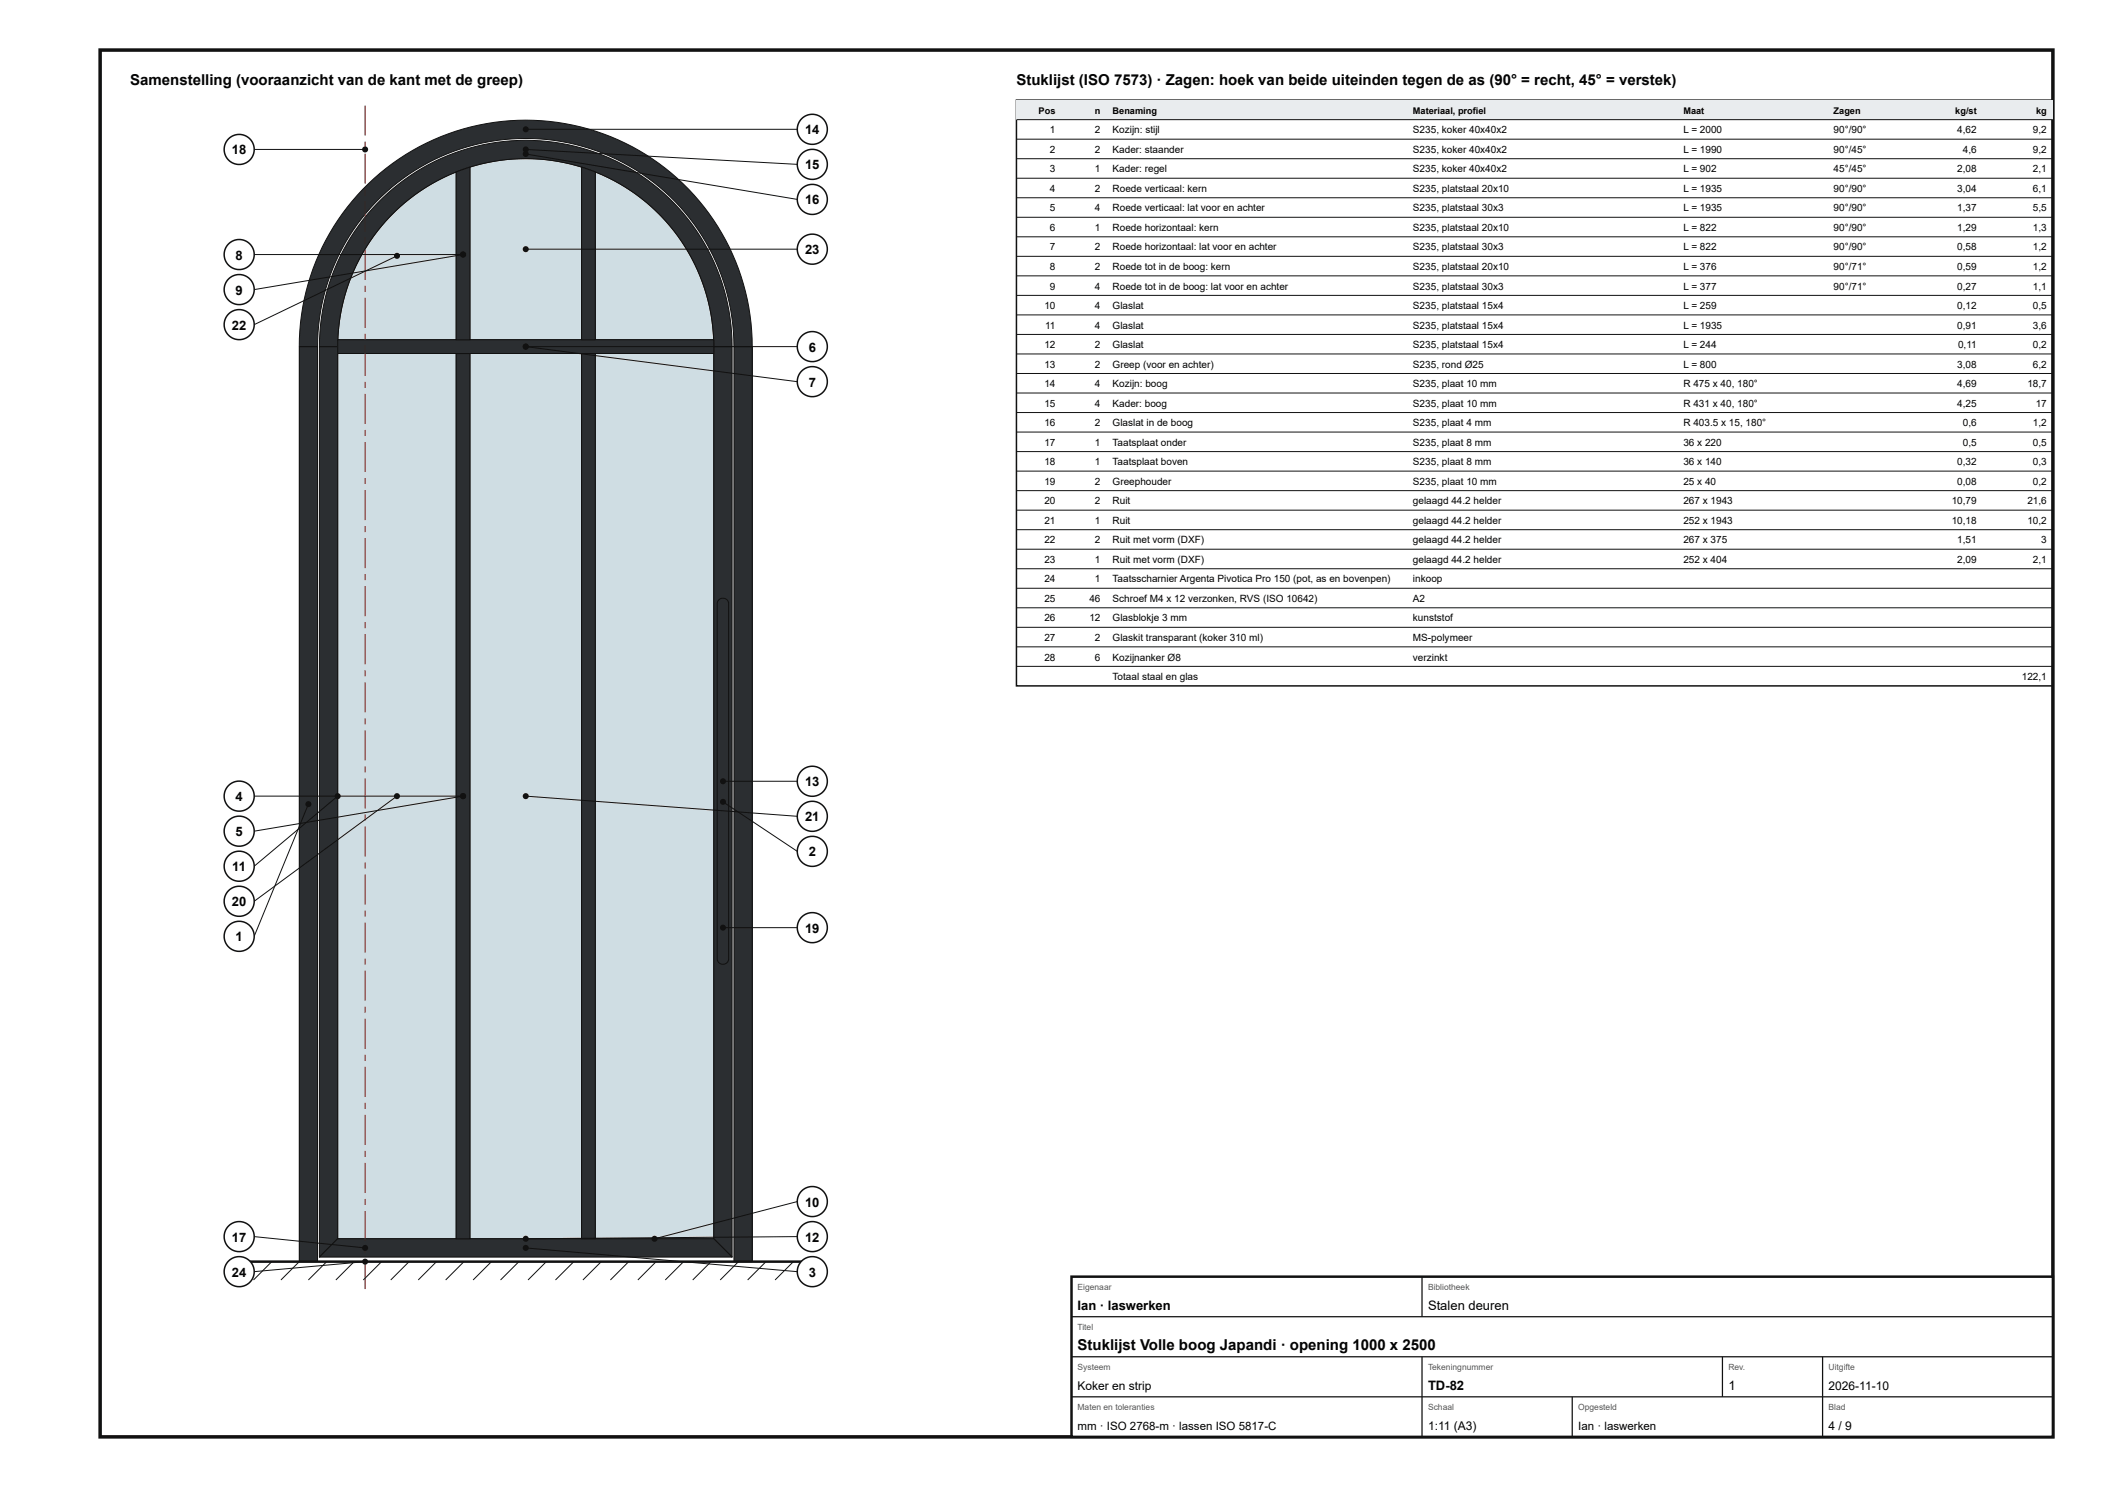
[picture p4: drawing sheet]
<svg xmlns="http://www.w3.org/2000/svg" width="420mm" height="297mm" viewBox="0 0 420 297" stroke-linecap="round" stroke-linejoin="round" font-family="sans-serif">
<path d="M20 10h390v277h-390z" fill="none" stroke="#111" stroke-width=".7" stroke-linecap="butt"/>
<path d="M67.4 70.6h23.7v176.8h-23.7z" fill="#cfdde3"/>
<path d="M67.4 70.6h23.7v176.8h-23.7z" fill="none" stroke="#111" stroke-width=".2"/>
<path d="M93.8 70.6h22.3v176.8h-22.3z" fill="#cfdde3"/>
<path d="M93.8 70.6h22.3v176.8h-22.3z" fill="none" stroke="#111" stroke-width=".2"/>
<path d="M118.9 70.6h23.7v176.8h-23.7z" fill="#cfdde3"/>
<path d="M118.9 70.6h23.7v176.8h-23.7z" fill="none" stroke="#111" stroke-width=".2"/>
<path d="M78.4 42.7a37.6 37.6 0 0 1 12.7-8.4v33.6h-23.6a37.5 37.5 0 0 1 10.9-25.2z" fill="#cfdde3"/>
<path d="M78.4 42.7a37.6 37.6 0 0 1 12.7-8.4v33.6h-23.6a37.5 37.5 0 0 1 10.9-25.2z" fill="none" stroke="#111" stroke-width=".2"/>
<path d="M93.8 33.4a37.6 37.6 0 0 1 22.3 0v34.5h-22.3z" fill="#cfdde3"/>
<path d="M93.8 33.4a37.6 37.6 0 0 1 22.3 0v34.5h-22.3z" fill="none" stroke="#111" stroke-width=".2"/>
<path d="M118.9 34.3a37.5 37.5 0 0 1 23.6 33.6h-23.6z" fill="#cfdde3"/>
<path d="M118.9 34.3a37.5 37.5 0 0 1 23.6 33.6h-23.6z" fill="none" stroke="#111" stroke-width=".2"/>
<path d="M59.8 69.2h3.6v182.8h-3.6z" fill="#2b2e31"/>
<path d="M59.8 69.2h3.6v182.8h-3.6z" fill="none" stroke="#111" stroke-width=".2"/>
<path d="M146.6 69.2h3.6v182.8h-3.6z" fill="#2b2e31"/>
<path d="M146.6 69.2h3.6v182.8h-3.6z" fill="none" stroke="#111" stroke-width=".2"/>
<path d="M72.5 37.8a45.2 45.2 0 0 1 49.4-10.5 45.2 45.2 0 0 1 28.3 41.9h-3.6a41.6 41.6 0 0 0-41.6-41.5 41.6 41.6 0 0 0-41.6 41.5h-3.6a45.2 45.2 0 0 1 12.7-31.4z" fill="#2b2e31"/>
<path d="M72.5 37.8a45.2 45.2 0 0 1 49.4-10.5 45.2 45.2 0 0 1 28.3 41.9h-3.6a41.6 41.6 0 0 0-41.6-41.5 41.6 41.6 0 0 0-41.6 41.5h-3.6a45.2 45.2 0 0 1 12.7-31.4z" fill="none" stroke="#111" stroke-width=".2"/>
<path d="M63.8 69.2h3.6v178.2l-3.6 3.7z" fill="#2b2e31"/>
<path d="M63.8 69.2h3.6v178.2l-3.6 3.7z" fill="none" stroke="#111" stroke-width=".2"/>
<path d="M142.6 69.2h3.6v181.9l-3.6-3.7z" fill="#2b2e31"/>
<path d="M142.6 69.2h3.6v181.9l-3.6-3.7z" fill="none" stroke="#111" stroke-width=".2"/>
<path d="M67.4 247.4h75.2l3.6 3.7h-82.4z" fill="#2b2e31"/>
<path d="M67.4 247.4h75.2l3.6 3.7h-82.4z" fill="none" stroke="#111" stroke-width=".2"/>
<path d="M75.3 40.6a41.2 41.2 0 0 1 45.1-9.6 41.2 41.2 0 0 1 25.8 38.2h-3.6a37.6 37.6 0 0 0-37.6-37.5 37.6 37.6 0 0 0-37.6 37.5h-3.6a41.2 41.2 0 0 1 11.5-28.6z" fill="#2b2e31"/>
<path d="M75.3 40.6a41.2 41.2 0 0 1 45.1-9.6 41.2 41.2 0 0 1 25.8 38.2h-3.6a37.6 37.6 0 0 0-37.6-37.5 37.6 37.6 0 0 0-37.6 37.5h-3.6a41.2 41.2 0 0 1 11.5-28.6z" fill="none" stroke="#111" stroke-width=".2"/>
<path d="M91.1 70.6h2.7v176.8h-2.7z" fill="#2b2e31"/>
<path d="M91.1 70.6h2.7v176.8h-2.7z" fill="none" stroke="#111" stroke-width=".2"/>
<path d="M116.1 70.6h2.8v176.8h-2.8z" fill="#2b2e31"/>
<path d="M116.1 70.6h2.8v176.8h-2.8z" fill="none" stroke="#111" stroke-width=".2"/>
<path d="M67.4 67.9h75.2v2.7h-75.2z" fill="#2b2e31"/>
<path d="M67.4 67.9h75.2v2.7h-75.2z" fill="none" stroke="#111" stroke-width=".2"/>
<path d="M91.1 34.3l2.7-.9v34.5h-2.7z" fill="#2b2e31"/>
<path d="M91.1 34.3l2.7-.9v34.5h-2.7z" fill="none" stroke="#111" stroke-width=".2"/>
<path d="M116.1 33.4l2.8 .9v33.6h-2.8z" fill="#2b2e31"/>
<path d="M116.1 33.4l2.8 .9v33.6h-2.8z" fill="none" stroke="#111" stroke-width=".2"/>
<path d="M72.8 251.5h.2v6h-.2zM72.8 249.1h.2v1.2h-.2zM72.8 241.9h.2v6h-.2zM72.8 239.5h.2v1.2h-.2zM72.8 232.3h.2v6h-.2zM72.8 229.9h.2v1.2h-.2zM72.8 222.7h.2v6h-.2zM72.8 220.3h.2v1.2h-.2zM72.8 213.1h.2v6h-.2zM72.8 210.7h.2v1.2h-.2zM72.8 203.5h.2v6h-.2zM72.8 201.1h.2v1.2h-.2zM72.8 193.9h.2v6h-.2zM72.8 191.5h.2v1.2h-.2zM72.8 184.3h.2v6h-.2zM72.8 181.9h.2v1.2h-.2zM72.8 174.7h.2v6h-.2zM72.8 172.3h.2v1.2h-.2zM72.8 165.1h.2v6h-.2zM72.8 162.7h.2v1.2h-.2zM72.8 155.5h.2v6h-.2zM72.8 153.1h.2v1.2h-.2zM72.8 145.9h.2v6h-.2zM72.8 143.5h.2v1.2h-.2zM72.8 136.3h.2v6h-.2zM72.8 133.9h.2v1.2h-.2zM72.8 126.7h.2v6h-.2zM72.8 124.3h.2v1.2h-.2zM72.8 117.1h.2v6h-.2zM72.8 114.7h.2v1.2h-.2zM72.8 107.5h.2v6h-.2zM72.8 105.1h.2v1.2h-.2zM72.8 97.9h.2v6h-.2zM72.8 95.5h.2v1.2h-.2zM72.8 88.3h.2v6h-.2zM72.8 85.9h.2v1.2h-.2zM72.8 78.7h.2v6h-.2zM72.8 76.3h.2v1.2h-.2zM72.8 69.1h.2v6h-.2zM72.8 66.7h.2v1.2h-.2zM72.8 59.5h.2v6h-.2zM72.8 57.1h.2v1.2h-.2zM72.8 49.9h.2v6h-.2zM72.8 47.5h.2v1.2h-.2zM72.8 40.3h.2v6h-.2zM72.8 37.9h.2v1.2h-.2zM72.8 30.7h.2v6h-.2zM72.8 28.3h.2v1.2h-.2zM72.8 21.1h.2v6h-.2z" fill="#b00"/>
<path d="M143.6 119.8a1.15 1.15 0 0 1 1.2-.2 1.15 1.15 0 0 1 .7 1v70.9a1.14 1.14 0 0 1-1.1 1.1 1.14 1.14 0 0 1-1.2-1.1v-70.9z" fill="#2b2e31"/>
<g fill="none" stroke="#111" stroke-width=".2">
<path d="M143.6 119.8a1.15 1.15 0 0 1 1.2-.2 1.15 1.15 0 0 1 .7 1v70.9a1.14 1.14 0 0 1-1.1 1.1 1.14 1.14 0 0 1-1.2-1.1v-70.9zM48.8 252l-3.7 3.7M54.3 252l-3.7 3.7M59.8 252l-3.7 3.7M65.2 252l-3.6 3.7M70.7 252l-3.6 3.7M76.2 252l-3.6 3.7M81.7 252l-3.7 3.7M87.2 252l-3.7 3.7M92.7 252l-3.7 3.7M98.1 252l-3.6 3.7M103.6 252l-3.6 3.7"/>
<path d="M109.1 252l-3.6 3.7M114.6 252l-3.7 3.7M120.1 252l-3.7 3.7M125.6 252l-3.7 3.7M131 252l-3.6 3.7M136.5 252l-3.6 3.7M142 252l-3.7 3.7M147.5 252l-3.7 3.7M153 252l-3.7 3.7M158.5 252l-3.7 3.7"/>
</g>
<path d="M48.8 252h112.4" fill="none" stroke="#111" stroke-width=".5"/>
<circle cx="72.9" cy="29.9" r=".6" fill="#111"/>
<path d="M50.8 29.8h22.1" fill="none" stroke="#111" stroke-width=".2"/>
<circle cx="47.8" cy="29.9" r="3" fill="#fff"/>
<circle cx="47.8" cy="29.9" r="3" fill="none" stroke="#111" stroke-width=".3"/>
<circle cx="92.5" cy="50.8" r=".6" fill="#111"/>
<path d="M50.8 50.8h41.7" fill="none" stroke="#111" stroke-width=".2"/>
<circle cx="47.8" cy="50.8" r="3" fill="#fff"/>
<circle cx="47.8" cy="50.8" r="3" fill="none" stroke="#111" stroke-width=".3"/>
<circle cx="92.5" cy="50.8" r=".6" fill="#111"/>
<path d="M92.5 50.8l-41.7 7" fill="none" stroke="#111" stroke-width=".2"/>
<circle cx="47.8" cy="57.8" r="3" fill="#fff"/>
<circle cx="47.8" cy="57.8" r="3" fill="none" stroke="#111" stroke-width=".3"/>
<circle cx="79.3" cy="51.1" r=".6" fill="#111"/>
<path d="M79.3 51.1l-28.5 13.7" fill="none" stroke="#111" stroke-width=".2"/>
<circle cx="47.8" cy="64.8" r="3" fill="#fff"/>
<circle cx="47.8" cy="64.8" r="3" fill="none" stroke="#111" stroke-width=".3"/>
<circle cx="92.5" cy="159" r=".6" fill="#111"/>
<path d="M50.8 159h41.7" fill="none" stroke="#111" stroke-width=".2"/>
<circle cx="47.8" cy="159" r="3" fill="#fff"/>
<circle cx="47.8" cy="159" r="3" fill="none" stroke="#111" stroke-width=".3"/>
<circle cx="92.5" cy="159" r=".6" fill="#111"/>
<path d="M92.5 159l-41.7 7" fill="none" stroke="#111" stroke-width=".2"/>
<circle cx="47.8" cy="166" r="3" fill="#fff"/>
<circle cx="47.8" cy="166" r="3" fill="none" stroke="#111" stroke-width=".3"/>
<circle cx="67.4" cy="159" r=".6" fill="#111"/>
<path d="M67.4 159l-16.6 14" fill="none" stroke="#111" stroke-width=".2"/>
<circle cx="47.8" cy="173" r="3" fill="#fff"/>
<circle cx="47.8" cy="173" r="3" fill="none" stroke="#111" stroke-width=".3"/>
<circle cx="79.3" cy="159" r=".6" fill="#111"/>
<path d="M79.3 159l-28.5 21" fill="none" stroke="#111" stroke-width=".2"/>
<circle cx="47.8" cy="180" r="3" fill="#fff"/>
<circle cx="47.8" cy="180" r="3" fill="none" stroke="#111" stroke-width=".3"/>
<circle cx="61.6" cy="160.6" r=".6" fill="#111"/>
<path d="M61.6 160.6l-10.8 26.4" fill="none" stroke="#111" stroke-width=".2"/>
<circle cx="47.8" cy="187" r="3" fill="#fff"/>
<circle cx="47.8" cy="187" r="3" fill="none" stroke="#111" stroke-width=".3"/>
<circle cx="72.9" cy="249.3" r=".6" fill="#111"/>
<path d="M50.8 247l22.1 2.3" fill="none" stroke="#111" stroke-width=".2"/>
<circle cx="47.8" cy="247" r="3" fill="#fff"/>
<circle cx="47.8" cy="247" r="3" fill="none" stroke="#111" stroke-width=".3"/>
<circle cx="72.9" cy="252" r=".6" fill="#111"/>
<path d="M72.9 252l-22.1 2" fill="none" stroke="#111" stroke-width=".2"/>
<circle cx="47.8" cy="254" r="3" fill="#fff"/>
<circle cx="47.8" cy="254" r="3" fill="none" stroke="#111" stroke-width=".3"/>
<circle cx="105" cy="25.8" r=".6" fill="#111"/>
<path d="M105 25.8h54.2" fill="none" stroke="#111" stroke-width=".2"/>
<circle cx="162.2" cy="25.8" r="3" fill="#fff"/>
<circle cx="162.2" cy="25.8" r="3" fill="none" stroke="#111" stroke-width=".3"/>
<circle cx="105" cy="29.9" r=".6" fill="#111"/>
<path d="M105 29.8l54.2 3" fill="none" stroke="#111" stroke-width=".2"/>
<circle cx="162.2" cy="32.8" r="3" fill="#fff"/>
<circle cx="162.2" cy="32.8" r="3" fill="none" stroke="#111" stroke-width=".3"/>
<circle cx="105" cy="30.8" r=".6" fill="#111"/>
<path d="M105 30.8l54.2 9" fill="none" stroke="#111" stroke-width=".2"/>
<circle cx="162.2" cy="39.8" r="3" fill="#fff"/>
<circle cx="162.2" cy="39.8" r="3" fill="none" stroke="#111" stroke-width=".3"/>
<circle cx="105" cy="49.8" r=".6" fill="#111"/>
<path d="M105 49.8h54.2" fill="none" stroke="#111" stroke-width=".2"/>
<circle cx="162.2" cy="49.8" r="3" fill="#fff"/>
<circle cx="162.2" cy="49.8" r="3" fill="none" stroke="#111" stroke-width=".3"/>
<circle cx="105" cy="69.2" r=".6" fill="#111"/>
<path d="M105 69.2h54.2" fill="none" stroke="#111" stroke-width=".2"/>
<circle cx="162.2" cy="69.2" r="3" fill="#fff"/>
<circle cx="162.2" cy="69.2" r="3" fill="none" stroke="#111" stroke-width=".3"/>
<circle cx="105" cy="69.2" r=".6" fill="#111"/>
<path d="M105 69.2l54.2 7" fill="none" stroke="#111" stroke-width=".2"/>
<circle cx="162.2" cy="76.2" r="3" fill="#fff"/>
<circle cx="162.2" cy="76.2" r="3" fill="none" stroke="#111" stroke-width=".3"/>
<circle cx="144.4" cy="156" r=".6" fill="#111"/>
<path d="M144.4 156h14.8" fill="none" stroke="#111" stroke-width=".2"/>
<circle cx="162.2" cy="156" r="3" fill="#fff"/>
<circle cx="162.2" cy="156" r="3" fill="none" stroke="#111" stroke-width=".3"/>
<circle cx="105" cy="159" r=".6" fill="#111"/>
<path d="M105 159l54.2 4" fill="none" stroke="#111" stroke-width=".2"/>
<circle cx="162.2" cy="163" r="3" fill="#fff"/>
<circle cx="162.2" cy="163" r="3" fill="none" stroke="#111" stroke-width=".3"/>
<circle cx="144.4" cy="160.2" r=".6" fill="#111"/>
<path d="M144.4 160.2l14.8 9.8" fill="none" stroke="#111" stroke-width=".2"/>
<circle cx="162.2" cy="170" r="3" fill="#fff"/>
<circle cx="162.2" cy="170" r="3" fill="none" stroke="#111" stroke-width=".3"/>
<circle cx="144.4" cy="185.3" r=".6" fill="#111"/>
<path d="M144.4 185.3h14.8" fill="none" stroke="#111" stroke-width=".2"/>
<circle cx="162.2" cy="185.3" r="3" fill="#fff"/>
<circle cx="162.2" cy="185.3" r="3" fill="none" stroke="#111" stroke-width=".3"/>
<circle cx="130.7" cy="247.4" r=".6" fill="#111"/>
<path d="M159.2 240l-28.5 7.4" fill="none" stroke="#111" stroke-width=".2"/>
<circle cx="162.2" cy="240" r="3" fill="#fff"/>
<circle cx="162.2" cy="240" r="3" fill="none" stroke="#111" stroke-width=".3"/>
<circle cx="105" cy="247.4" r=".6" fill="#111"/>
<path d="M159.2 247l-54.2 .4" fill="none" stroke="#111" stroke-width=".2"/>
<circle cx="162.2" cy="247" r="3" fill="#fff"/>
<circle cx="162.2" cy="247" r="3" fill="none" stroke="#111" stroke-width=".3"/>
<circle cx="105" cy="249.3" r=".6" fill="#111"/>
<path d="M105 249.3l54.2 4.7" fill="none" stroke="#111" stroke-width=".2"/>
<circle cx="162.2" cy="254" r="3" fill="#fff"/>
<g fill="none" stroke="#111" stroke-width=".3">
<path d="M203 20h207v117h-207z"/>
<circle cx="162.2" cy="254" r="3"/>
</g>
<path d="M203 20h207v3.9h-207z" fill="#e9ecee"/>
<g fill="none" stroke="#111" stroke-width=".2">
<path d="M203 23.9h207M203 27.8h207M203 31.7h207M203 35.6h207M203 39.5h207M203 43.4h207M203 47.3h207M203 51.2h207M203 55.1h207M203 59h207M203 62.9h207M203 66.8h207"/>
<path d="M203 70.7h207M203 74.6h207M203 78.5h207M203 82.4h207M203 86.3h207M203 90.2h207M203 94.1h207M203 98h207M203 101.9h207M203 105.8h207M203 109.7h207M203 113.6h207"/>
<path d="M203 117.5h207M203 121.4h207M203 125.3h207M203 129.2h207M203 133.1h207"/>
</g>
<path d="M214 255h196v32h-196z" fill="#fff"/>
<path d="M214 255h196v32h-196z" fill="none" stroke="#111" stroke-width=".5"/>
<path d="M284 255v8M214 263h196M214 271h196M214 279h196M284 271v16M314 279v8M344 271v8M364 271v16" fill="none" stroke="#111" stroke-width=".25"/>
<g font-size="3">
<text x="26" y="17">Samenstelling (vooraanzicht van de kant met de greep)</text>
<text x="203" y="17">Stuklijst (ISO 7573) · Zagen: hoek van beide uiteinden tegen de as (90° = recht, 45° = verstek)</text>
<text x="215.2" y="269.6">Stuklijst Volle boog Japandi · opening 1000 x 2500</text>
</g>
<g font-size="2.6">
<text x="160.8" y="26.8">14</text>
<text x="46.3" y="30.8">18</text>
<text x="160.8" y="33.8">15</text>
<text x="160.8" y="40.8">16</text>
<text x="47" y="51.8">8</text>
<text x="160.8" y="50.8">23</text>
<text x="47" y="58.8">9</text>
<text x="46.3" y="65.8">22</text>
<text x="161.5" y="70.2">6</text>
<text x="161.5" y="77.2">7</text>
<text x="47" y="160">4</text>
<text x="160.8" y="157">13</text>
<text x="47" y="167">5</text>
<text x="160.8" y="164">21</text>
<text x="161.5" y="171">2</text>
<text x="46.4" y="174">11</text>
<text x="46.3" y="181">20</text>
<text x="47" y="188">1</text>
<text x="160.8" y="186.3">19</text>
<text x="160.8" y="241">10</text>
<text x="46.3" y="248">17</text>
<text x="160.8" y="248">12</text>
<text x="46.3" y="255">24</text>
<text x="161.5" y="255">3</text>
<text x="215.2" y="261.6">Ian · laswerken</text>
<text x="285.2" y="261.6">Stalen deuren</text>
<text x="285.2" y="277.6">TD-82</text>
<text x="345.2" y="277.6">1</text>
</g>
<g font-size="2.4">
<text x="215.2" y="277.6">Koker en strip</text>
<text x="365.2" y="277.6">2026-11-10</text>
<text x="285.2" y="285.6">1:11 (A3)</text>
<text x="365.2" y="285.6">4 / 9</text>
</g>
<g font-size="2.3">
<text x="215.2" y="285.6">mm · ISO 2768-m · lassen ISO 5817-C</text>
<text x="315.2" y="285.6">Ian · laswerken</text>
</g>
<g font-size="2">
<text x="209.7" y="26.6">1</text>
<text x="218.7" y="26.6">2</text>
<text x="222.2" y="26.6">Kozijn: stijl</text>
<text x="282.2" y="26.6">S235, koker 40x40x2</text>
<text x="336.2" y="26.6">L = 2000</text>
<text x="366.2" y="26.6">90°/90°</text>
<text x="390.9" y="26.6">4,62</text>
<text x="406" y="26.6">9,2</text>
<text x="209.7" y="30.5">2</text>
<text x="209.7" y="34.4">3</text>
<text x="218.7" y="30.5">2</text>
<text x="218.7" y="34.4">1</text>
<text x="222.2" y="30.5">Kader: staander</text>
<text x="222.2" y="34.4">Kader: regel</text>
<text x="282.2" y="30.5">S235, koker 40x40x2</text>
<text x="282.2" y="34.4">S235, koker 40x40x2</text>
<text x="336.2" y="30.5">L = 1990</text>
<text x="336.2" y="34.4">L = 902</text>
<text x="366.2" y="30.5">90°/45°</text>
<text x="366.2" y="34.4">45°/45°</text>
<text x="390.9" y="34.4">2,08</text>
<text x="392" y="30.5">4,6</text>
<text x="406" y="30.5">9,2</text>
<text x="406" y="34.4">2,1</text>
<text x="209.7" y="38.3">4</text>
<text x="218.7" y="38.3">2</text>
<text x="222.2" y="38.3">Roede verticaal: kern</text>
<text x="282.2" y="38.3">S235, platstaal 20x10</text>
<text x="336.2" y="38.3">L = 1935</text>
<text x="366.2" y="38.3">90°/90°</text>
<text x="390.9" y="38.3">3,04</text>
<text x="406" y="38.3">6,1</text>
<text x="209.7" y="42.2">5</text>
<text x="209.7" y="46.1">6</text>
<text x="218.7" y="42.2">4</text>
<text x="218.7" y="46.1">1</text>
<text x="222.2" y="42.2">Roede verticaal: lat voor en achter</text>
<text x="222.2" y="46.1">Roede horizontaal: kern</text>
<text x="282.2" y="42.2">S235, platstaal 30x3</text>
<text x="282.2" y="46.1">S235, platstaal 20x10</text>
<text x="336.2" y="42.2">L = 1935</text>
<text x="336.2" y="46.1">L = 822</text>
<text x="366.2" y="42.2">90°/90°</text>
<text x="366.2" y="46.1">90°/90°</text>
<text x="390.9" y="42.2">1,37</text>
<text x="390.9" y="46.1">1,29</text>
<text x="406" y="42.2">5,5</text>
<text x="406" y="46.1">1,3</text>
<text x="209.7" y="50">7</text>
<text x="209.7" y="53.9">8</text>
<text x="218.7" y="50">2</text>
<text x="218.7" y="53.9">2</text>
<text x="222.2" y="50">Roede horizontaal: lat voor en achter</text>
<text x="222.2" y="53.9">Roede tot in de boog: kern</text>
<text x="282.2" y="50">S235, platstaal 30x3</text>
<text x="282.2" y="53.9">S235, platstaal 20x10</text>
<text x="336.2" y="50">L = 822</text>
<text x="336.2" y="53.9">L = 376</text>
<text x="366.2" y="50">90°/90°</text>
<text x="366.2" y="53.9">90°/71°</text>
<text x="390.9" y="50">0,58</text>
<text x="390.9" y="53.9">0,59</text>
<text x="406" y="50">1,2</text>
<text x="406" y="53.9">1,2</text>
<text x="209.7" y="57.8">9</text>
<text x="218.7" y="57.8">4</text>
<text x="222.2" y="57.8">Roede tot in de boog: lat voor en achter</text>
<text x="282.2" y="57.8">S235, platstaal 30x3</text>
<text x="336.2" y="57.8">L = 377</text>
<text x="366.2" y="57.8">90°/71°</text>
<text x="390.9" y="57.8">0,27</text>
<text x="406" y="57.8">1,1</text>
<text x="208.6" y="61.7">10</text>
<text x="208.7" y="65.6">11</text>
<text x="218.7" y="61.7">4</text>
<text x="218.7" y="65.6">4</text>
<text x="222.2" y="61.7">Glaslat</text>
<text x="222.2" y="65.6">Glaslat</text>
<text x="282.2" y="61.7">S235, platstaal 15x4</text>
<text x="282.2" y="65.6">S235, platstaal 15x4</text>
<text x="336.2" y="61.7">L = 259</text>
<text x="336.2" y="65.6">L = 1935</text>
<text x="390.9" y="61.7">0,12</text>
<text x="390.9" y="65.6">0,91</text>
<text x="406" y="61.7">0,5</text>
<text x="406" y="65.6">3,6</text>
<text x="208.6" y="69.5">12</text>
<text x="218.7" y="69.5">2</text>
<text x="222.2" y="69.5">Glaslat</text>
<text x="282.2" y="69.5">S235, platstaal 15x4</text>
<text x="336.2" y="69.5">L = 244</text>
<text x="391.1" y="69.5">0,11</text>
<text x="406" y="69.5">0,2</text>
<text x="208.6" y="73.4">13</text>
<text x="208.6" y="77.3">14</text>
<text x="218.7" y="73.4">2</text>
<text x="218.7" y="77.3">4</text>
<text x="222.2" y="73.4">Greep (voor en achter)</text>
<text x="222.2" y="77.3">Kozijn: boog</text>
<text x="282.2" y="73.4">S235, rond Ø25</text>
<text x="282.2" y="77.3">S235, plaat 10 mm</text>
<text x="336.2" y="73.4">L = 800</text>
<text x="336.2" y="77.3">R 475 x 40, 180°</text>
<text x="390.9" y="73.4">3,08</text>
<text x="390.9" y="77.3">4,69</text>
<text x="404.9" y="77.3">18,7</text>
<text x="406" y="73.4">6,2</text>
<text x="208.6" y="81.2">15</text>
<text x="218.7" y="81.2">4</text>
<text x="222.2" y="81.2">Kader: boog</text>
<text x="282.2" y="81.2">S235, plaat 10 mm</text>
<text x="336.2" y="81.2">R 431 x 40, 180°</text>
<text x="390.9" y="81.2">4,25</text>
<text x="406.6" y="81.2">17</text>
<text x="208.6" y="85.1">16</text>
<text x="208.6" y="89">17</text>
<text x="218.7" y="85.1">2</text>
<text x="218.7" y="89">1</text>
<text x="222.2" y="85.1">Glaslat in de boog</text>
<text x="222.2" y="89">Taatsplaat onder</text>
<text x="282.2" y="85.1">S235, plaat 4 mm</text>
<text x="282.2" y="89">S235, plaat 8 mm</text>
<text x="336.2" y="85.1">R 403.5 x 15, 180°</text>
<text x="336.2" y="89">36 x 220</text>
<text x="392" y="85.1">0,6</text>
<text x="392" y="89">0,5</text>
<text x="406" y="85.1">1,2</text>
<text x="406" y="89">0,5</text>
<text x="208.6" y="92.9">18</text>
<text x="218.7" y="92.9">1</text>
<text x="222.2" y="92.9">Taatsplaat boven</text>
<text x="282.2" y="92.9">S235, plaat 8 mm</text>
<text x="336.2" y="92.9">36 x 140</text>
<text x="390.9" y="92.9">0,32</text>
<text x="406" y="92.9">0,3</text>
<text x="208.6" y="96.8">19</text>
<text x="208.6" y="100.7">20</text>
<text x="218.7" y="96.8">2</text>
<text x="218.7" y="100.7">2</text>
<text x="222.2" y="96.8">Greephouder</text>
<text x="222.2" y="100.7">Ruit</text>
<text x="282.2" y="96.8">S235, plaat 10 mm</text>
<text x="282.2" y="100.7">gelaagd 44.2 helder</text>
<text x="336.2" y="96.8">25 x 40</text>
<text x="336.2" y="100.7">267 x 1943</text>
<text x="389.8" y="100.7">10,79</text>
<text x="390.9" y="96.8">0,08</text>
<text x="404.9" y="100.7">21,6</text>
<text x="406" y="96.8">0,2</text>
<text x="208.6" y="104.6">21</text>
<text x="218.7" y="104.6">1</text>
<text x="222.2" y="104.6">Ruit</text>
<text x="282.2" y="104.6">gelaagd 44.2 helder</text>
<text x="336.2" y="104.6">252 x 1943</text>
<text x="389.8" y="104.6">10,18</text>
<text x="404.9" y="104.6">10,2</text>
<text x="208.6" y="108.5">22</text>
<text x="208.6" y="112.4">23</text>
<text x="218.7" y="108.5">2</text>
<text x="218.7" y="112.4">1</text>
<text x="222.2" y="108.5">Ruit met vorm (DXF)</text>
<text x="222.2" y="112.4">Ruit met vorm (DXF)</text>
<text x="282.2" y="108.5">gelaagd 44.2 helder</text>
<text x="282.2" y="112.4">gelaagd 44.2 helder</text>
<text x="336.2" y="108.5">267 x 375</text>
<text x="336.2" y="112.4">252 x 404</text>
<text x="390.9" y="108.5">1,51</text>
<text x="390.9" y="112.4">2,09</text>
<text x="406" y="112.4">2,1</text>
<text x="407.7" y="108.5">3</text>
<text x="208.6" y="116.3">24</text>
<text x="218.7" y="116.3">1</text>
<text x="222.2" y="116.3">Taatsscharnier Argenta Pivotica Pro 150 (pot, as en bovenpen)</text>
<text x="282.2" y="116.3">inkoop</text>
<text x="208.6" y="120.2">25</text>
<text x="208.6" y="124.1">26</text>
<text x="217.6" y="120.2">46</text>
<text x="217.6" y="124.1">12</text>
<text x="222.2" y="120.2">Schroef M4 x 12 verzonken, RVS (ISO 10642)</text>
<text x="222.2" y="124.1">Glasblokje 3 mm</text>
<text x="282.2" y="120.2">A2</text>
<text x="282.2" y="124.1">kunststof</text>
<text x="208.6" y="128">27</text>
<text x="208.6" y="131.9">28</text>
<text x="218.7" y="128">2</text>
<text x="218.7" y="131.9">6</text>
<text x="222.2" y="128">Glaskit transparant (koker 310 ml)</text>
<text x="222.2" y="131.9">Kozijnanker Ø8</text>
<text x="282.2" y="128">MS-polymeer</text>
<text x="282.2" y="131.9">verzinkt</text>
<text x="222.2" y="135.8">Totaal staal en glas</text>
<text x="403.8" y="135.8">122,1</text>
</g>
<g font-size="1.8">
<text x="207.4" y="22.7">Pos</text>
<text x="218.7" y="22.7">n</text>
<text x="222.2" y="22.7">Benaming</text>
<text x="282.2" y="22.7">Materiaal, profiel</text>
<text x="336.2" y="22.7">Maat</text>
<text x="366.2" y="22.7">Zagen</text>
<text x="390.5" y="22.7">kg/st</text>
<text x="406.6" y="22.7">kg</text>
</g>
<g font-size="1.7" fill="#555">
<text x="215.2" y="257.6">Eigenaar</text>
<text x="285.2" y="257.6">Bibliotheek</text>
<text x="215.2" y="265.6">Titel</text>
<text x="215.2" y="273.6">Systeem</text>
<text x="285.2" y="273.6">Tekeningnummer</text>
<text x="345.2" y="273.6">Rev.</text>
<text x="365.2" y="273.6">Uitgifte</text>
<text x="215.2" y="281.6">Maten en toleranties</text>
<text x="285.2" y="281.6">Schaal</text>
<text x="315.2" y="281.6">Opgesteld</text>
<text x="365.2" y="281.6">Blad</text>
</g>
</svg>
